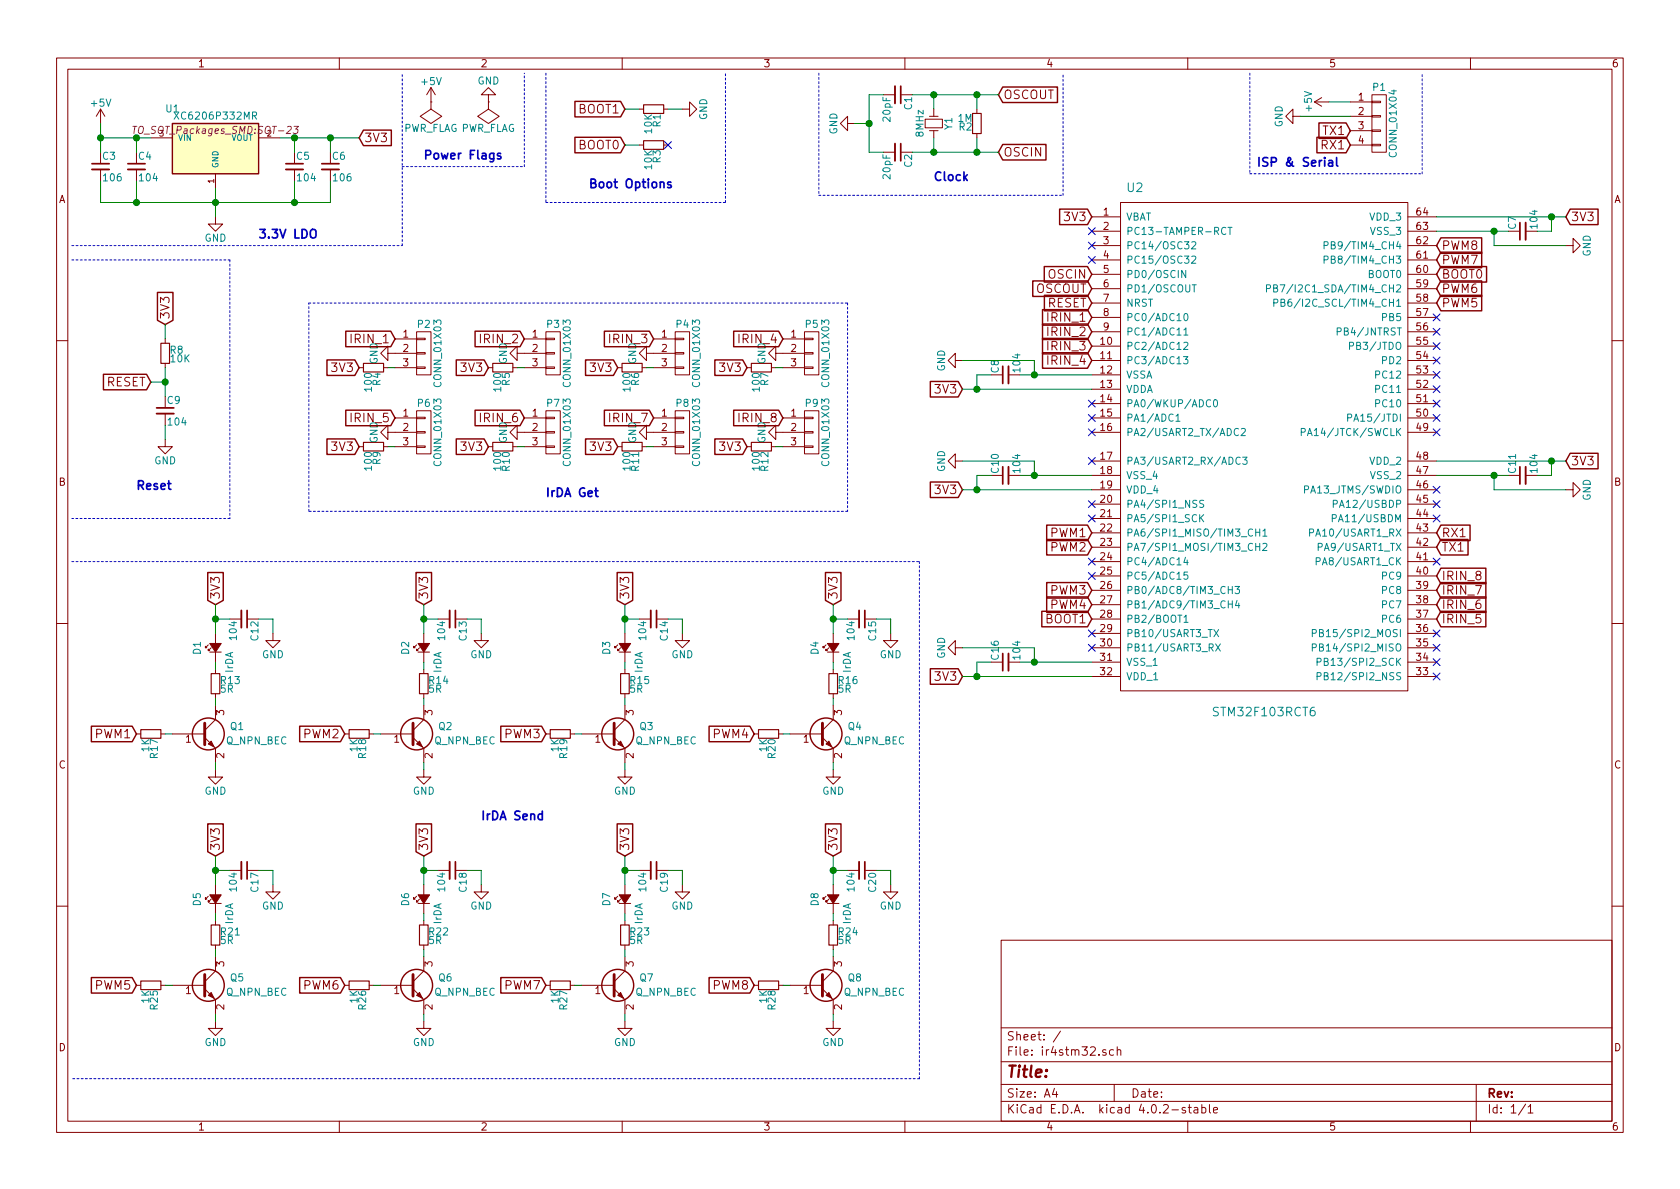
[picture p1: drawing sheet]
<svg xmlns="http://www.w3.org/2000/svg" width="297mm" height="210mm" viewBox="0 0 297 210" stroke-linecap="round" stroke-linejoin="round" font-family="sans-serif">
<g fill="none" stroke="#840000" stroke-width=".18">
<path d="M10 10.3h277v189.9h-277zM12 12.2h273v186.1h-273zM17.8 19.3v2.5M17.8 19.3l-.8 1.3M17.8 19.3l.7 1.3M60 10.3v1.9M76.2 18h.1M76.2 18v1.3l1.9 1.3-1.9 1.2-1.9-1.2 1.9-1.3M76.2 15.5l-.8 1.3M76.2 15.5v2.5M76.2 15.5l.8 1.3M86.4 18h.1"/>
<path d="M86.4 18v1.3l1.9 1.3-1.9 1.2-1.9-1.2 1.9-1.3M86.4 16.8h1.2l-1.2-1.3-1.3 1.3h1.3v1.2M110 10.3v1.9M113 19.3h.8M117.3 19.3h.8M120.6 19.3h1.3v-1.3l1.3 1.3-1.3 1.3v-1.3M156.2 16.8h2M159.4 16.8h1.9M160 10.3v1.9M165.1 19.3v1.3M172.7 19.3v.8M210 10.3v1.9"/>
<path d="M232.4 18h2.5M232.4 18l1.3 .8M233.7 17.3l-1.3 .7M238.8 18h3.8M242.6 17.9h1.5v.3h-1.5zM242.6 16.8h2.5v10.1h-2.5zM260 10.3v1.9M17.8 30v2M24.1 30v2M26.7 24.4h3.8M38.1 38.3v1.3h1.3l-1.3 1.3-1.3-1.3h1.3M38.1 30.7v2.6"/>
<path d="M45.7 24.4h3.8M52.1 30v2M58.4 30v2M113 25.6h.8M117.3 25.6h.8M149.9 21.8v-1.2l-1.3 1.2 1.3 1.3v-1.3h1.2M156.2 26.9h2M163.6 21.1h3v1.5h-3zM164.3 20.6h1.6M164.3 23.1h1.6M165.1 23.1v1.3M172.7 23.6v.8"/>
<path d="M193 38.3h5.1M198.1 35.8h50.8v86.4h-50.8zM228.6 20.6v-1.3l-1.3 1.3 1.3 1.2v-1.2h1.3M238.8 20.6h3.8M238.8 23.1h3.8M238.8 25.6h3.8M242.6 25.5h1.5v.3h-1.5zM242.6 23h1.5v.2h-1.5zM242.6 20.4h1.5v.3h-1.5zM248.9 38.3h5.1M29.2 59.9v.8M69.8 59.9h3.9"/>
<path d="M73.7 59.8h1.5v.3h-1.5zM73.7 58.7h2.5v7.6h-2.5zM92.7 59.9h3.8M96.5 59.8h1.5v.3h-1.5zM96.5 58.7h2.6v7.6h-2.6zM115.6 59.9h3.8M119.4 59.8h1.5v.3h-1.5zM119.4 58.7h2.5v7.6h-2.5zM138.4 59.9h3.8M142.2 59.8h1.6v.3h-1.6zM142.2 58.7h2.6v7.6h-2.6zM193 40.9h5.1"/>
<path d="M193 43.4h5.1M193 46h5.1M193 48.5h5.1M193 51h5.1M193 53.6h5.1M193 56.1h5.1M193 58.7h5.1M248.9 40.9h5.1M248.9 43.4h5.1M248.9 46h5.1M248.9 48.5h5.1M248.9 51h5.1"/>
<path d="M248.9 53.6h5.1M248.9 56.1h5.1M248.9 58.7h5.1M269.7 40.9h2.1M276.9 43.4h1.2v-1.2l1.3 1.2-1.3 1.3v-1.3M10 60.2h2M29.2 77.7v1.3h1.3l-1.3 1.3-1.3-1.3h1.3M29.2 64.3v.7M29.2 73.1v2.1M63.5 65h.8M63.5 79h.8M67.8 65h.8"/>
<path d="M67.8 79h.8M68.6 62.5v-1.3l-1.3 1.3 1.3 1.2v-1.2h5.1M68.6 76.4v-1.2l-1.3 1.2 1.3 1.3v-1.3h5.1M69.8 73.9h3.9M69.8 65h3.9M69.8 79h3.9M73.7 64.9h1.5v.2h-1.5zM73.7 62.4h1.5v.2h-1.5zM73.7 78.9h1.5v.2h-1.5zM73.7 76.3h1.5v.3h-1.5zM73.7 73.8h1.5v.2h-1.5zM73.7 72.6h2.5v7.7h-2.5z"/>
<path d="M86.4 65h.7M86.4 79h.7M90.7 65h.7M90.7 79h.7M91.4 62.5v-1.3l-1.2 1.3 1.2 1.2v-1.2h5.1M91.4 76.4v-1.2l-1.2 1.2 1.2 1.3v-1.3h5.1M92.7 73.9h3.8M92.7 65h3.8M92.7 79h3.8M96.5 64.9h1.5v.2h-1.5zM96.5 62.4h1.5v.2h-1.5zM96.5 78.9h1.5v.2h-1.5z"/>
<path d="M96.5 76.3h1.5v.3h-1.5zM96.5 73.8h1.5v.2h-1.5zM96.5 72.6h2.6v7.7h-2.6zM109.2 65h.8M109.2 79h.8M113.5 65h.8M113.5 79h.8M114.3 62.5v-1.3l-1.3 1.3 1.3 1.2v-1.2h5.1M114.3 76.4v-1.2l-1.3 1.2 1.3 1.3v-1.3h5.1M115.6 73.9h3.8M115.6 65h3.8M115.6 79h3.8"/>
<path d="M119.4 64.9h1.5v.2h-1.5zM119.4 62.4h1.5v.2h-1.5zM119.4 78.9h1.5v.2h-1.5zM119.4 76.3h1.5v.3h-1.5zM119.4 73.8h1.5v.2h-1.5zM119.4 72.6h2.5v7.7h-2.5zM132.1 65h.7M132.1 79h.7M136.4 65h.8M136.4 79h.8M137.2 62.5v-1.3l-1.3 1.3 1.3 1.2v-1.2h5M137.2 76.4v-1.2l-1.3 1.2 1.3 1.3v-1.3h5"/>
<path d="M138.4 73.9h3.8M138.4 65h3.8M138.4 79h3.8M142.2 64.9h1.6v.2h-1.6zM142.2 62.4h1.6v.2h-1.6zM142.2 78.9h1.6v.2h-1.6zM142.2 76.3h1.6v.3h-1.6zM142.2 73.8h1.6v.2h-1.6zM142.2 72.6h2.6v7.7h-2.6zM168.9 63.7v-1.2l-1.3 1.2 1.3 1.3v-1.3h1.3M178.3 66.3h2M193 61.2h5.1"/>
<path d="M193 73.9h5.1M193 63.7h5.1M193 71.4h5.1M193 66.3h5.1M193 68.8h5.1M193 76.4h5.1M248.9 61.2h5.1M248.9 73.9h5.1M248.9 63.7h5.1M248.9 71.4h5.1M248.9 66.3h5.1M248.9 68.8h5.1"/>
<path d="M248.9 76.4h5.1M285 60.2h2M168.9 81.5v-1.2l-1.3 1.2 1.3 1.3v-1.3h1.3M178.3 84.1h2M193 89.1h5.1M193 91.7h5.1M193 99.3h5.1M193 94.2h5.1M193 96.8h5.1M193 86.6h5.1M193 81.5h5.1M193 84.1h5.1"/>
<path d="M248.9 89.1h5.1M248.9 91.7h5.1M248.9 99.3h5.1M248.9 94.2h5.1M248.9 96.8h5.1M248.9 86.6h5.1M248.9 81.5h5.1M248.9 84.1h5.1M269.7 84.1h2.1M276.9 86.6h1.2v-1.3l1.3 1.3-1.3 1.3v-1.3M10 110.3h2M36.8 114l-.5 .5v-.2v.2h.3"/>
<path d="M37.1 115.3h2M37.3 114.5l-.5 .6v-.3v.3h.3M38.1 112v1.8M38.1 115.3v1.8M38.1 118.4v.7M40.6 109.5h2.1M48.3 112v1.3h1.2l-1.2 1.2-1.3-1.2h1.3M73.7 114l-.5 .5v-.2v.2h.2M73.9 115.3h2M74.2 114.5l-.5 .6v-.3v.3h.2M74.9 112v1.8M74.9 115.3v1.8"/>
<path d="M74.9 118.4v.7M77.5 109.5h2M85.1 112v1.3h1.3l-1.3 1.2-1.3-1.2h1.3M109.2 114l-.5 .5v-.2v.2h.3M109.5 115.3h2M109.7 114.5l-.5 .6v-.3v.3h.3M110.5 112v1.8M110.5 115.3v1.8M110.5 118.4v.7M113 109.5h2.1M120.6 112v1.3h1.3l-1.3 1.2-1.2-1.2h1.2M146 114l-.5 .5v-.2v.2h.3"/>
<path d="M146.3 115.3h2M146.6 114.5l-.6 .6v-.3v.3h.3M147.3 112v1.8M147.3 115.3v1.8M147.3 118.4v.7M149.9 109.5h2M157.5 112v1.3h1.2l-1.2 1.2-1.3-1.2h1.3M168.9 114.5v-1.2l-1.3 1.2 1.3 1.3v-1.3h1.3M178.3 117.1h2M193 114.5h5.1M193 101.8h5.1M193 117.1h5.1"/>
<path d="M193 119.6h5.1M193 104.4h5.1M193 112h5.1M193 106.9h5.1M193 109.5h5.1M248.9 114.5h5.1M248.9 101.8h5.1M248.9 117.1h5.1M248.9 119.6h5.1M248.9 104.4h5.1M248.9 112h5.1M248.9 106.9h5.1"/>
<path d="M248.9 109.5h5.1M285 110.3h2M24.1 129.8h.8M28.4 129.8h.8M30.5 129.8h5.7M36.2 130.4l1.9 1.9v2.6M38.1 136.1v1.3h1.3l-1.3 1.3-1.3-1.3h1.3M38.1 122.7v.7M38.1 124.7v2.5l-1.9 2M61 129.8h.7M65.3 129.8h.7M67.3 129.8h5.7"/>
<path d="M73 130.4l1.9 1.9v2.6M74.9 136.1v1.3h1.3l-1.3 1.3-1.2-1.3h1.2M74.9 122.7v.7M74.9 124.7v2.5l-1.9 2M96.5 129.8h.8M100.8 129.8h.8M102.9 129.8h5.7M108.6 130.4l1.9 1.9v2.6M110.5 136.1v1.3h1.3l-1.3 1.3-1.3-1.3h1.3M110.5 122.7v.7M110.5 124.7v2.5l-1.9 2M133.3 129.8h.8"/>
<path d="M137.7 129.8h.7M139.7 129.8h5.7M145.4 130.4l1.9 1.9v2.6M147.3 136.1v1.3h1.3l-1.3 1.3-1.3-1.3h1.3M147.3 122.7v.7M147.3 124.7v2.5l-1.9 2M36.8 158.5l-.5 .5v-.3v.3h.3M37.1 159.8h2M37.3 159l-.5 .5v-.2v.2h.3M38.1 156.5v1.7M38.1 159.8v1.7M40.6 153.9h2.1"/>
<path d="M48.3 156.5v1.2h1.2l-1.2 1.3-1.3-1.3h1.3M73.7 158.5l-.5 .5v-.3v.3h.2M73.9 159.8h2M74.2 159l-.5 .5v-.2v.2h.2M74.9 156.5v1.7M74.9 159.8v1.7M77.5 153.9h2M85.1 156.5v1.2h1.3l-1.3 1.3-1.3-1.3h1.3M109.2 158.5l-.5 .5v-.3v.3h.3M109.5 159.8h2M109.7 159l-.5 .5v-.2v.2h.3M110.5 156.5v1.7"/>
<path d="M110.5 159.8v1.7M113 153.9h2.1M120.6 156.5v1.2h1.3l-1.3 1.3-1.2-1.3h1.2M146 158.5l-.5 .5v-.3v.3h.3M146.3 159.8h2M146.6 159l-.6 .5v-.2v.2h.3M147.3 156.5v1.7M147.3 159.8v1.7M149.9 153.9h2M157.5 156.5v1.2h1.2l-1.2 1.3-1.3-1.3h1.3M10 160.2h2M24.1 174.2h.8"/>
<path d="M28.4 174.2h.8M30.5 174.2h5.7M36.2 174.9l1.9 1.9v2.5M38.1 162.8v.8M38.1 167.1v.8M38.1 169.2v2.5l-1.9 1.9M61 174.2h.7M65.3 174.2h.7M67.3 174.2h5.7M73 174.9l1.9 1.9v2.5M74.9 169.2v2.5l-1.9 1.9M74.9 162.8v.8"/>
<path d="M74.9 167.1v.8M96.5 174.2h.8M100.8 174.2h.8M102.9 174.2h5.7M108.6 174.9l1.9 1.9v2.5M110.5 169.2v2.5l-1.9 1.9M110.5 162.8v.8M110.5 167.1v.8M133.3 174.2h.8M137.7 174.2h.7M139.7 174.2h5.7M145.4 174.9l1.9 1.9v2.5"/>
<path d="M147.3 169.2v2.5l-1.9 1.9M147.3 162.8v.8M147.3 167.1v.8M177 166.3h108v32h-108zM285 160.2h2M38.1 180.6v1.3h1.3l-1.3 1.2-1.3-1.2h1.3M60 198.3v1.9M74.9 180.6v1.3h1.3l-1.3 1.2-1.2-1.2h1.2M110 198.3v1.9M110.5 180.6v1.3h1.3l-1.3 1.2-1.3-1.2h1.3M147.3 180.6v1.3h1.3l-1.3 1.2-1.3-1.2h1.3M160 198.3v1.9"/>
<path d="M177 194.8h108M177 191.8h108M177 187.8h108M177 181.8h108M186.4 192.5l-.3 1h.9M186.8 193v1M187.5 182.3l-1.3 2M195.5 185.7a.37 .37 0 0 0-.6 .1l.1 .2 .5 .2 .1 .1-.2 .3-.5-.1M196.9 185.7l-.5-.1-.2 .3v.6l.2 .1 .5-.1M197 191.8v3M197.5 185.7l.2-.1 .4 .1 .1 .9M197.5 185.1v1.5"/>
<path d="M209.6 195.9a.37 .37 0 0 0-.6 .1l.1 .3 .5 .1 .1 .1-.3 .3-.4-.1M210 198.3v1.9M210.1 195.8h.5M210.3 195.3v1.3l.3 .2M211.2 195.9h.5l.1 .9M211.8 196.2l-.5 .1-.2 .2 .2 .3 .5-.1M212.5 195.9l.4-.1 .3 .3-.1 .6h-.6M212.5 195.3v1.5M213.8 195.3v1.3l.2 .2M214.6 196.3l.7-.1-.1-.3-.4-.1-.2 .2v.7h.6M260 198.3v1.9M261 191.8v6.5"/>
<path d="M269.7 195.2l-1.2 2M270.2 195.8l.4-.5v1.5M270.2 196.8h.8"/>
</g>
<g fill="none" stroke="#008484" stroke-width=".18">
<path d="M30.8 19.8l.8 1.3M31.6 19.8l-.8 1.3M44.7 20.5l.6-.1v-.5l-.6-.1v1.3M45 20.5l.4 .6M209.3 58.3l.4-.3v1.3M209.3 59.3h.7M209.4 55.5l.2-.1a.67 .67 0 0 1 .5 .7 .67 .67 0 0 1-.5 .6l-.2-.1-.1-.4zM209.7 47.8v1.3l-.8-1.3v1.3M210.7 42.8l.5-.1 .2 .1v.3l-.8 .9h.8M210.7 45.4l.5-.1 .2 .1v.2l-.8 1h.8M210.8 50.4h.7M216.7 40.3a.5 .5 0 0 0-.6 0 .5 .5 0 0 0-.1 .6l.1 .4a.41 .41 0 0 0 .6 0"/>
<path d="M217.1 40.2h.7M217.5 40.2v1.3M223.9 51l.6-.1 .1-.4-.7-.1v1.2M225.2 50.9l.6-.1v-.3l-.6-.1v1.2h.5l.2-.1v-.3l-.3-.3M225.2 53.6l.6-.1 .1-.5-.7-.1v1.3M226.5 53.5l.6-.1v-.4l-.6-.1v1.3h.5l.2-.2v-.3l-.3-.2M234.1 45.9h.6l.1-.5-.7-.1v1.3M234.1 43.4l.6-.1 .1-.5-.7-.1v1.3M236.4 58.6h.6l.1-.5-.7-.1v1.3M207.9 73.6l.4-.4v1.3M207.9 74.5h.7M209.2 63.1h.8l-.4 .4 .4 .1v.6l-.2 .1-.6-.1"/>
<path d="M209.3 60.6l.5-.1 .2 .1v.3l-.8 .9h.8M214 70.8a.5 .5 0 0 0-.6 0 .5 .5 0 0 0-.1 .6l.1 .3a.41 .41 0 0 0 .6 .1M214.7 70.8l.1-.1a.67 .67 0 0 1 .5 .6 .67 .67 0 0 1-.5 .7l-.1-.2-.1-.3zM219 75.9a.5 .5 0 0 0-.6 0 .5 .5 0 0 0-.2 .6l.1 .3a.41 .41 0 0 0 .7 .1M219.5 75.9l.5-.1 .1 .1 .1 .2-.8 .9h.8M230.1 76.4l.6-.1v-.4l-.6-.1v1.2M238.3 73.9l.6-.1v-.5l-.6-.1v1.3M238.6 61.2l.6-.1 .1-.5-.7-.1v1.3M209.6 98.5l-.3 1h.8M209.9 99v.9M212.1 91v1.3M212.3 91.5l.5 .8"/>
<path d="M212.8 88.5h-.5l-.2 .2 .1 .3 .6 .2v.4l-.2 .1h-.5M212.8 91l-.7 .7M219.3 80.9a.5 .5 0 0 0-.6 0 .5 .5 0 0 0-.2 .7l.1 .3a.41 .41 0 0 0 .7 .1M219.7 80.8h.8l-.4 .5 .3 .1v.6l-.1 .1-.6-.1M222 93.5v1.3M222 96.1v1.3M222 94.1h.7M222 96.7h.7M222.7 93.5v1.3M222.7 96.1v1.3M223.3 93.9l.3-.4v1.3M223.3 96.2l.5-.1 .2 .1v.2l-.8 1h.8"/>
<path d="M223.3 94.8h.7M230.7 86.6l.6-.1v-.5l-.6-.1v1.3M231.5 94.2l.7-.1v-.5l-.7-.1v1.3M232.7 99.3l.6-.1 .1-.5-.7-.1v1.3M233.1 96.7h.6v-.5l-.6-.1v1.3M235.6 91.7l.6-.1v-.5l-.6-.1v1.3M235.7 89.1l.6-.1 .1-.4-.7-.1v1.2M209.3 109.1l.4-.3v1.3M209.3 110.1h.8M210 101.2h-.6l-.1 .5 .2-.1 .5 .1v.6l-.2 .1-.5-.1M214.6 111.3l.9 1.3M214.9 113.9l.9 1.2"/>
<path d="M215.5 111.3l-.9 1.3M215.8 113.9l-.9 1.2M217.2 104.3h.7M217.2 106.8h.7M217.9 103.7v1.3M217.9 106.2v1.3M218.4 103.7h.8l-.5 .5 .4 .1v.5l-.2 .2-.5-.2M218.7 106.2l-.3 .9h.8M219 106.6v.9M232 114.5l.6-.1 .1-.4-.7-.1v1.2M232 112l.6-.1 .1-.5-.7-.1v1.3M232.9 119.6l.6-.1v-.5l-.6-.1v1.3"/>
<path d="M232.9 117.1l.6-.1v-.5l-.6-.1v1.3"/>
</g>
<path d="M30.5 21.8h15.2v8.9h-15.2z" fill="#ffffc2" stroke="#ffffc2" stroke-width=".18"/>
<g fill="none" stroke="#840000" stroke-width=".25">
<path d="M101.7 17.9h8l.8 1.4-.8 1.4h-8zM177.3 15.4h9.7v2.7h-9.7l-.8-1.3zM30.5 21.8h15.2v8.9h-15.2zM64.3 23h4.9v2.7h-4.9l-.8-1.3zM101.7 24.3h8l.8 1.3-.8 1.4h-8zM177.3 25.5h7.6v2.8h-7.6l-.8-1.4zM187.4 37h4.9l.7 1.3-.7 1.4h-4.9zM232.8 24.3h5.2l.8 1.3-.8 1.4h-5.2zM233.2 21.7h4.8l.8 1.4-.8 1.4h-4.8zM277.6 37h4.9v2.7h-4.9l-.7-1.4zM27.8 51.7h2.8v4.9l-1.4 .8-1.4-.8zM61.1 58.6h8l.7 1.3-.7 1.4h-8z"/>
<path d="M84 58.6h7.9l.8 1.3-.8 1.4h-7.9zM106.9 58.6h7.9l.8 1.3-.8 1.4h-7.9zM129.7 58.6h8l.7 1.3-.7 1.4h-8zM182.6 49.7h9.7l.7 1.3-.7 1.4h-9.7zM184.3 54.8h8l.7 1.3-.7 1.4h-8zM184.3 57.3h8l.7 1.4-.7 1.3h-8zM184.3 59.8h8l.7 1.4-.7 1.4h-8zM184.6 47.1h7.7l.7 1.4-.7 1.4h-7.7zM184.7 52.2h7.6l.7 1.4-.7 1.4h-7.6zM254.8 47.1h8v2.8h-8l-.8-1.4zM254.8 52.2h7.2v2.8h-7.2l-.8-1.4zM254.8 49.7h7.2v2.7h-7.2l-.8-1.4z"/>
<path d="M254.8 44.6h7.2v2.7h-7.2l-.8-1.3zM254.8 42.1h7.2v2.7h-7.2l-.8-1.4zM18.3 66.2h7.6l.8 1.4-.8 1.3h-7.6zM57.8 63.6h4.9l.8 1.4-.8 1.4h-4.9zM57.8 77.6h4.9l.8 1.4-.8 1.4h-4.9zM61.1 72.5h8l.7 1.4-.7 1.4h-8zM80.7 63.6h4.9l.8 1.4-.8 1.4h-4.9zM80.7 77.6h4.9l.8 1.4-.8 1.4h-4.9zM84 72.5h7.9l.8 1.4-.8 1.4h-7.9zM103.5 63.6h5l.7 1.4-.7 1.4h-5zM103.5 77.6h5l.7 1.4-.7 1.4h-5zM106.9 72.5h7.9l.8 1.4-.8 1.4h-7.9z"/>
<path d="M126.4 63.6h4.9l.8 1.4-.8 1.4h-4.9zM126.4 77.6h4.9l.8 1.4-.8 1.4h-4.9zM129.7 72.5h8l.7 1.4-.7 1.4h-8zM164.5 67.5h4.9l.8 1.3-.8 1.4h-4.9zM184.3 62.4h8l.7 1.3-.7 1.4h-8zM164.5 85.2h4.9l.8 1.4-.8 1.4h-4.9zM185.1 92.9h7.2l.7 1.3-.7 1.4h-7.2zM185.1 95.4h7.2l.7 1.4-.7 1.3h-7.2zM254.8 92.9h5.1v2.7h-5.1l-.8-1.4zM254.8 95.4h4.8v2.7h-4.8l-.8-1.3zM277.6 80.2h4.9v2.7h-4.9l-.7-1.4zM36.7 101.2h2.8v5l-1.4 .7-1.4-.7z"/>
<path d="M73.6 101.2h2.7v5l-1.4 .7-1.3-.7zM109.1 101.2h2.8v5l-1.4 .7-1.4-.7zM145.9 101.2h2.8v5l-1.4 .7-1.4-.7zM164.5 118.3h4.9l.8 1.3-.8 1.4h-4.9zM184.2 108.1h8.1l.7 1.4-.7 1.3h-8.1zM185.1 103h7.2l.7 1.4-.7 1.4h-7.2zM185.1 105.6h7.2l.7 1.3-.7 1.4h-7.2zM254.8 108.1h7.9v2.7h-7.9l-.8-1.3zM254.8 105.6h7.9v2.7h-7.9l-.8-1.4zM254.8 103h7.9v2.8h-7.9l-.8-1.4zM254.8 100.5h7.9v2.7h-7.9l-.8-1.4zM16.2 128.4h7.2l.7 1.4-.7 1.4h-7.2z"/>
<path d="M53 128.4h7.2l.8 1.4-.8 1.4h-7.2zM88.5 128.4h7.3l.7 1.4-.7 1.4h-7.3zM125.4 128.4h7.2l.7 1.4-.7 1.4h-7.2zM36.7 145.7h2.8v4.9l-1.4 .8-1.4-.8zM73.6 145.7h2.7v4.9l-1.4 .8-1.3-.8zM109.1 145.7h2.8v4.9l-1.4 .8-1.4-.8zM145.9 145.7h2.8v4.9l-1.4 .8-1.4-.8zM16.2 172.9h7.2l.7 1.3-.7 1.4h-7.2zM53 172.9h7.2l.8 1.3-.8 1.4h-7.2zM88.5 172.9h7.3l.7 1.3-.7 1.4h-7.3zM125.4 172.9h7.2l.7 1.3-.7 1.4h-7.2z"/>
<circle cx="36.8" cy="129.8" r="2.82"/>
<circle cx="73.7" cy="129.8" r="2.82"/>
<circle cx="109.2" cy="129.8" r="2.82"/>
<circle cx="146" cy="129.8" r="2.82"/>
<circle cx="36.8" cy="174.2" r="2.82"/>
<circle cx="73.7" cy="174.2" r="2.82"/>
<circle cx="109.2" cy="174.2" r="2.82"/>
<circle cx="146" cy="174.2" r="2.82"/>
</g>
<path d="M23.5 22.3h.7M23.9 22.3l-.2 1.3M52 22.3h.8l-.5 .5 .4 .1v.5l-.3 .2-.6-.1" fill="none" stroke="#840084" stroke-width=".18"/>
<g fill="none" stroke="#840000" stroke-width=".33">
<path d="M158.2 15.2v3.1M16.3 30h3M22.6 30h3.1M50.5 30h3.1M56.9 30h3M158.2 25.4v3M269.7 39.4v3M27.7 73.1h3M178.3 64.8v3M178.3 82.5v3.1M269.7 82.5v3.1M42.7 107.9v3.1"/>
<path d="M79.5 107.9v3.1M115.1 107.9v3.1M151.9 107.9v3.1M178.3 115.6v3M42.7 152.4v3M79.5 152.4v3M115.1 152.4v3M151.9 152.4v3"/>
</g>
<g fill="none" stroke="#840000" stroke-width=".3">
<path d="M159.3 15.2v3.1M16.3 29h3M22.6 29h3.1M50.5 29h3.1M56.9 29h3M159.3 25.4v3M268.7 39.4v3M27.7 72.1h3M177.3 64.8v3M177.3 82.5v3.1M268.7 82.5v3.1M43.7 107.9v3.1"/>
<path d="M80.5 107.9v3.1M116.1 107.9v3.1M152.9 107.9v3.1M177.3 115.6v3M43.7 152.4v3M80.5 152.4v3M116.1 152.4v3M152.9 152.4v3"/>
</g>
<path d="M88.5 27.2l-.3-.1-.3 .2 .1 .2 .5 .2v.3h-.6M118.6 32.3l-.3-.1-.3 .2 .1 .2 .5 .2v.3h-.6M234.9 28.4h.6l.1 1M235.6 28.7l-.5 .1a.3 .3 0 0 0-.2 .3 .3 .3 0 0 0 .2 .3l.5-.1M236.3 27.9v1.3l.3 .2M54.9 40.8a.5 .5 0 0 1 .6-.2 .5 .5 0 0 1 .4 .5l-.1 .8a.53 .53 0 0 1-.6 .2 .53 .53 0 0 1-.3-.5z" fill="none" stroke="#0000c2" stroke-width=".3"/>
<g fill="none" stroke="#000084" stroke-width=".18">
<path d="M117.5 25l1.2 1.3M118.7 25l-1.2 1.3M192.4 40.3l1.2 1.2M192.4 42.8l1.2 1.2M192.4 45.4l1.2 1.2M193.6 40.3l-1.2 1.2M193.6 42.8l-1.2 1.2M193.6 45.4l-1.2 1.2M253.4 55.5l1.2 1.2M253.4 58.1l1.2 1.2M254.6 55.5l-1.2 1.2M254.6 58.1l-1.2 1.2"/>
<path d="M192.4 70.8l1.2 1.2M192.4 73.3l1.2 1.2M192.4 75.8l1.2 1.3M193.6 70.8l-1.2 1.2M193.6 73.3l-1.2 1.2M193.6 75.8l-1.2 1.3M253.4 75.8l1.2 1.3M253.4 73.3l1.2 1.2M253.4 70.8l1.2 1.2M253.4 68.2l1.2 1.2M253.4 60.6l1.2 1.2M253.4 63.1l1.2 1.3"/>
<path d="M253.4 65.7l1.2 1.2M254.6 75.8l-1.2 1.3M254.6 73.3l-1.2 1.2M254.6 70.8l-1.2 1.2M254.6 68.2l-1.2 1.2M254.6 60.6l-1.2 1.2M254.6 63.1l-1.2 1.3M254.6 65.7l-1.2 1.2M192.4 80.9l1.2 1.2M192.4 88.5l1.2 1.3M192.4 91.1l1.2 1.2M192.4 98.7l1.2 1.2"/>
<path d="M193.6 80.9l-1.2 1.2M193.6 88.5l-1.2 1.3M193.6 91.1l-1.2 1.2M193.6 98.7l-1.2 1.2M253.4 91.1l1.2 1.2M253.4 88.5l1.2 1.3M253.4 86l1.2 1.2M253.4 98.7l1.2 1.2M254.6 91.1l-1.2 1.2M254.6 88.5l-1.2 1.3M254.6 86l-1.2 1.2M254.6 98.7l-1.2 1.2"/>
<path d="M192.4 101.2l1.2 1.3M192.4 111.4l1.2 1.2M192.4 113.9l1.2 1.3M193.6 101.2l-1.2 1.3M193.6 111.4l-1.2 1.2M193.6 113.9l-1.2 1.3M253.4 111.4l1.2 1.2M253.4 113.9l1.2 1.3M253.4 116.5l1.2 1.2M253.4 119l1.2 1.2M254.6 111.4l-1.2 1.2M254.6 113.9l-1.2 1.3"/>
<path d="M254.6 116.5l-1.2 1.2M254.6 119l-1.2 1.2"/>
</g>
<g fill="none" stroke="#840000" stroke-width=".2">
<path d="M113.8 18.5h3.5v1.6h-3.5zM113.8 24.9h3.5v1.5h-3.5zM172 20.1h1.5v3.5h-1.5zM28.4 60.7h1.6v3.6h-1.6zM64.3 64.3h3.5v1.5h-3.5zM64.3 78.2h3.5v1.6h-3.5zM87.1 64.3h3.6v1.5h-3.6zM87.1 78.2h3.6v1.6h-3.6zM110 64.3h3.5v1.5h-3.5zM110 78.2h3.5v1.6h-3.5zM132.8 64.3h3.6v1.5h-3.6zM132.8 78.2h3.6v1.6h-3.6z"/>
<path d="M37.3 119.1h1.6v3.6h-1.6zM74.2 119.1h1.5v3.6h-1.5zM109.7 119.1h1.6v3.6h-1.6zM146.6 119.1h1.5v3.6h-1.5zM24.9 129h3.5v1.6h-3.5zM61.7 129h3.6v1.6h-3.6zM97.3 129h3.5v1.6h-3.5zM134.1 129h3.6v1.6h-3.6zM24.9 173.5h3.5v1.5h-3.5zM37.3 163.6h1.6v3.5h-1.6zM61.7 173.5h3.6v1.5h-3.6zM74.2 163.6h1.5v3.5h-1.5z"/>
<path d="M97.3 173.5h3.5v1.5h-3.5zM109.7 163.6h1.6v3.5h-1.6zM134.1 173.5h3.6v1.5h-3.6zM146.6 163.6h1.5v3.5h-1.5z"/>
</g>
<path d="M36.2 127.9v3.8M73 127.9v3.8M108.6 127.9v3.8M145.4 127.9v3.8M36.2 172.3v3.8M73 172.3v3.8M108.6 172.3v3.8M145.4 172.3v3.8" fill="none" stroke="#840000" stroke-width=".51"/>
<g fill="#840000" stroke="#840000" stroke-width=".18">
<path d="M37.3 175.5l.5 1-1-.5z"/>
<path d="M37.1 158.2h2l-1 1.6z"/>
<path d="M74.2 175.5l.5 1-1-.5z"/>
<path d="M73.9 158.2h2l-1 1.6z"/>
<path d="M36.8 131.6l.5-.5 .5 1z"/>
<path d="M37.1 113.8h2l-1 1.5z"/>
<path d="M73.7 131.6l.5-.5 .5 1z"/>
<path d="M73.9 113.8h2l-1 1.5z"/>
<path d="M109.2 176l.5-.5 .5 1z"/>
<path d="M109.5 158.2h2l-1 1.6z"/>
<path d="M146 176l.6-.5 .5 1z"/>
<path d="M146.3 158.2h2l-1 1.6z"/>
<path d="M109.2 131.6l.5-.5 .5 1z"/>
<path d="M109.5 113.8h2l-1 1.5z"/>
<path d="M146 131.6l.6-.5 .5 1z"/>
<path d="M146.3 113.8h2l-1 1.5z"/>
</g>
<g fill="none" stroke="#008400" stroke-width=".18">
<path d="M110.5 19.3h2.5M118.1 19.3h2.5M156.2 16.8h-2.5v10.1h2.5M161.3 16.8h15.2M165.1 16.8v2.5M172.7 16.8v2.5M234.9 18h3.9M17.8 21.8v5.1M17.8 32v3.8h40.6v-3.8M17.8 24.4h8.9M24.1 24.4v2.5M24.1 32v3.8"/>
<path d="M38.1 33.3v5M49.5 24.4h14M52.1 24.4v2.5M52.1 32v3.8M58.4 24.4v2.5M110.5 25.6h2.5M151.1 21.8h2.6M161.3 26.9h15.2M165.1 24.4v2.5M172.7 24.4v2.5M229.9 20.6h8.9M254 38.3h22.9"/>
<path d="M274.3 38.3v2.6h-2.5M29.2 57.4v2.5M254 40.9h12.7M264.2 40.9v2.5h12.7M26.7 67.6h2.5M29.2 65v5.1M29.2 75.2v2.5M68.6 65h1.2M68.6 79h1.2M91.4 65h1.3M91.4 79h1.3M114.3 65h1.3"/>
<path d="M114.3 79h1.3M137.2 65h1.2M137.2 79h1.2M170.2 68.8h22.8M170.2 63.7h12.7v2.6M175.3 66.3h-2.6v2.5M180.3 66.3h12.7M170.2 81.5h12.7v2.6M170.2 86.6h22.8M175.3 84.1h-2.6v2.5M180.3 84.1h12.7M254 84.1h12.7"/>
<path d="M254 81.5h22.9M264.2 84.1v2.5h12.7M274.3 81.5v2.6h-2.5M38.1 106.9v5.1M38.1 117.1v1.3M38.1 109.5h2.5M45.7 109.5h2.6v2.5M74.9 109.5h2.6M74.9 106.9v5.1M74.9 117.1v1.3M82.5 109.5h2.6v2.5M110.5 109.5h2.5"/>
<path d="M110.5 106.9v5.1M110.5 117.1v1.3M118.1 109.5h2.5v2.5M147.3 109.5h2.6M147.3 106.9v5.1M147.3 117.1v1.3M154.9 109.5h2.6v2.5M170.2 114.5h12.7v2.6M170.2 119.6h22.8M175.3 117.1h-2.6v2.5M180.3 117.1h12.7M29.2 129.8h1.3"/>
<path d="M38.1 123.4v1.3M38.1 134.9v1.2M66 129.8h1.3M74.9 123.4v1.3M74.9 134.9v1.2M101.6 129.8h1.3M110.5 123.4v1.3M110.5 134.9v1.2M138.4 129.8h1.3M147.3 123.4v1.3M147.3 134.9v1.2M38.1 151.4v5.1"/>
<path d="M38.1 153.9h2.5M45.7 153.9h2.6v2.6M74.9 151.4v5.1M74.9 153.9h2.6M82.5 153.9h2.6v2.6M110.5 151.4v5.1M110.5 153.9h2.5M118.1 153.9h2.5v2.6M147.3 151.4v5.1M147.3 153.9h2.6M154.9 153.9h2.6v2.6M29.2 174.2h1.3"/>
<path d="M38.1 161.5v1.3M38.1 167.9v1.3M38.1 179.3v1.3M66 174.2h1.3M74.9 161.5v1.3M74.9 167.9v1.3M74.9 179.3v1.3M101.6 174.2h1.3M110.5 161.5v1.3M110.5 167.9v1.3M110.5 179.3v1.3M138.4 174.2h1.3"/>
<path d="M147.3 161.5v1.3M147.3 167.9v1.3M147.3 179.3v1.3"/>
</g>
<g fill="#008400" stroke="#008400" stroke-width=".25">
<circle cx="17.8" cy="24.4" r=".51"/>
<circle cx="24.1" cy="24.4" r=".51"/>
<circle cx="38.1" cy="35.8" r=".51"/>
<circle cx="24.1" cy="35.8" r=".51"/>
<circle cx="52.1" cy="24.4" r=".51"/>
<circle cx="58.4" cy="24.4" r=".51"/>
<circle cx="52.1" cy="35.8" r=".51"/>
<circle cx="182.9" cy="66.3" r=".51"/>
<circle cx="172.7" cy="68.8" r=".51"/>
<circle cx="182.9" cy="84.1" r=".51"/>
<circle cx="172.7" cy="86.6" r=".51"/>
<circle cx="182.9" cy="117.1" r=".51"/>
<circle cx="172.7" cy="119.6" r=".51"/>
<circle cx="274.3" cy="38.3" r=".51"/>
<circle cx="264.2" cy="40.9" r=".51"/>
<circle cx="274.3" cy="81.5" r=".51"/>
<circle cx="264.2" cy="84.1" r=".51"/>
<circle cx="153.7" cy="21.8" r=".51"/>
<circle cx="165.1" cy="26.9" r=".51"/>
<circle cx="165.1" cy="16.8" r=".51"/>
<circle cx="172.7" cy="16.8" r=".51"/>
<circle cx="172.7" cy="26.9" r=".51"/>
<circle cx="29.2" cy="67.6" r=".51"/>
<circle cx="38.1" cy="109.5" r=".51"/>
<circle cx="74.9" cy="109.5" r=".51"/>
<circle cx="110.5" cy="109.5" r=".51"/>
<circle cx="147.3" cy="109.5" r=".51"/>
<circle cx="110.5" cy="153.9" r=".51"/>
<circle cx="74.9" cy="153.9" r=".51"/>
<circle cx="38.1" cy="153.9" r=".51"/>
<circle cx="147.3" cy="153.9" r=".51"/>
</g>
<g fill="none" stroke="#0000c2" stroke-width=".18" stroke-dasharray=".3 .4">
<path d="M96.5 12.9v22.9M144.8 12.9v21.6M221 12.9v17.8M71.1 29.5h21.6M92.7 29.5v-16.6M96.5 35.8h31.8M128.3 35.8v-22.9M144.8 34.5h43.2M188 34.5v-21.6M221 30.7h30.5M251.5 30.7v-17.8M12.7 43.4h58.4"/>
<path d="M12.7 46h27.9M40.6 46v45.7M54.6 53.6h95.3M71.1 43.4v-30.5M149.9 53.6v36.8M12.7 99.3h149.9M40.6 91.7h-27.9M54.6 90.4v-36.8M149.9 90.4h-95.3M162.6 99.3v91.4M162.6 190.7h-149.9"/>
</g>
<text font-size="2.8" fill="#840000" x="178" y="190.5">Title:</text>
<g font-size="2.1" fill="#840000">
<text x="177.4" y="17.5">OSCOUT</text>
<text x="102.3" y="20.1">BOOT1</text>
<text x="234" y="23.9">TX1</text>
<text x="64.4" y="25.1">3V3</text>
<text x="102.3" y="26.4">BOOT0</text>
<text x="177.4" y="27.7">OSCIN</text>
<text x="233.7" y="26.4">RX1</text>
<text x="188.3" y="39.1">3V3</text>
<text x="277.8" y="39.1">3V3</text>
<text x="254.9" y="46.7">PWM7</text>
<text x="254.9" y="44.2">PWM8</text>
<text x="183.1" y="51.8">OSCOUT</text>
<text x="185.4" y="49.3">OSCIN</text>
<text x="254.9" y="49.3">BOOT0</text>
<text x="254.9" y="51.8">PWM6</text>
<text x="30" y="56.5" transform="rotate(-90 30 56.5)">3V3</text>
<text x="185" y="54.4">RESET</text>
<text x="185.5" y="56.9">IRIN_1</text>
<text x="185.5" y="59.4">IRIN_2</text>
<text x="254.9" y="54.4">PWM5</text>
<text x="58.8" y="65.8">3V3</text>
<text x="62.3" y="60.7">IRIN_1</text>
<text x="81.7" y="65.8">3V3</text>
<text x="85.2" y="60.7">IRIN_2</text>
<text x="104.5" y="65.8">3V3</text>
<text x="108.1" y="60.7">IRIN_3</text>
<text x="127.4" y="65.8">3V3</text>
<text x="130.9" y="60.7">IRIN_4</text>
<text x="185.5" y="62">IRIN_3</text>
<text x="185.5" y="64.5">IRIN_4</text>
<text x="18.7" y="68.3">RESET</text>
<text x="165.5" y="69.6">3V3</text>
<text x="62.3" y="74.7">IRIN_5</text>
<text x="85.2" y="74.7">IRIN_6</text>
<text x="108.1" y="74.7">IRIN_7</text>
<text x="130.9" y="74.7">IRIN_8</text>
<text x="58.8" y="79.8">3V3</text>
<text x="81.7" y="79.8">3V3</text>
<text x="104.5" y="79.8">3V3</text>
<text x="127.4" y="79.8">3V3</text>
<text x="277.8" y="82.3">3V3</text>
<text x="165.5" y="87.4">3V3</text>
<text x="185.8" y="95">PWM1</text>
<text x="254.9" y="95">RX1</text>
<text x="185.8" y="97.5">PWM2</text>
<text x="254.9" y="97.5">TX1</text>
<text x="38.9" y="106" transform="rotate(-90 38.9 106)">3V3</text>
<text x="75.7" y="106" transform="rotate(-90 75.7 106)">3V3</text>
<text x="111.3" y="106" transform="rotate(-90 111.3 106)">3V3</text>
<text x="148.1" y="106" transform="rotate(-90 148.1 106)">3V3</text>
<text x="185.8" y="105.2">PWM3</text>
<text x="185.8" y="107.7">PWM4</text>
<text x="254.9" y="107.7">IRIN_6</text>
<text x="254.9" y="105.2">IRIN_7</text>
<text x="254.9" y="102.6">IRIN_8</text>
<text x="184.8" y="110.2">BOOT1</text>
<text x="254.9" y="110.2">IRIN_5</text>
<text x="165.5" y="120.4">3V3</text>
<text x="16.8" y="130.6">PWM1</text>
<text x="53.7" y="130.6">PWM2</text>
<text x="89.2" y="130.6">PWM3</text>
<text x="126.1" y="130.6">PWM4</text>
<text x="38.9" y="150.5" transform="rotate(-90 38.9 150.5)">3V3</text>
<text x="75.7" y="150.5" transform="rotate(-90 75.7 150.5)">3V3</text>
<text x="111.3" y="150.5" transform="rotate(-90 111.3 150.5)">3V3</text>
<text x="148.1" y="150.5" transform="rotate(-90 148.1 150.5)">3V3</text>
<text x="16.8" y="175">PWM5</text>
<text x="53.7" y="175">PWM6</text>
<text x="89.2" y="175">PWM7</text>
<text x="126.1" y="175">PWM8</text>
<text x="178" y="184">Sheet: /</text>
<text x="178" y="186.7">File: ir4stm32.sch</text>
<text x="178" y="196.9">KiCad E.D.A. kicad 4.0.2-stable</text>
<text x="178" y="194.1">Size: A4</text>
<text x="200" y="194.1">Date:</text>
<text x="263" y="194.1">Rev:</text>
<text x="263" y="196.9">Id: 1/1</text>
</g>
<g font-size="2.1" fill="#0000c2">
<text x="74.9" y="28.2">Power Flags</text>
<text x="222.2" y="29.5">ISP &amp; Serial</text>
<text x="104.1" y="33.3">Boot Options</text>
<text x="165.1" y="32">Clock</text>
<text x="45.7" y="42.2">3.3V LDO</text>
<text x="24.1" y="86.6">Reset</text>
<text x="96.5" y="87.9">IrDA Get</text>
<text x="85.1" y="145">IrDA Send</text>
</g>
<g font-size="2.1" fill="#008484">
<text x="199.3" y="34">U2</text>
<text x="214.9" y="126.7">STM32F103RCT6</text>
</g>
<g font-size="1.8" fill="#840000">
<text x="35" y="11.9">1</text>
<text x="85" y="11.9">2</text>
<text x="135" y="11.9">3</text>
<text x="185" y="11.9">4</text>
<text x="235" y="11.9">5</text>
<text x="285" y="11.9">6</text>
<text x="240.2" y="17.8">1</text>
<text x="240.2" y="20.3">2</text>
<text x="240.2" y="22.9">3</text>
<text x="240.2" y="25.4">4</text>
<text x="10.4" y="35.9">A</text>
<text x="285.4" y="35.9">A</text>
<text x="195.1" y="38.1">1</text>
<text x="195.1" y="40.6">2</text>
<text x="250.5" y="40.6">63</text>
<text x="250.5" y="38.1">64</text>
<text x="195.1" y="43.2">3</text>
<text x="195.1" y="45.7">4</text>
<text x="250.5" y="45.7">61</text>
<text x="250.5" y="43.2">62</text>
<text x="195.1" y="48.3">5</text>
<text x="195.1" y="50.8">6</text>
<text x="195.1" y="53.3">7</text>
<text x="250.5" y="48.3">60</text>
<text x="250.5" y="53.3">58</text>
<text x="250.5" y="50.8">59</text>
<text x="71.3" y="59.7">1</text>
<text x="94.1" y="59.7">1</text>
<text x="117" y="59.7">1</text>
<text x="139.9" y="59.7">1</text>
<text x="195.1" y="55.9">8</text>
<text x="195.1" y="58.4">9</text>
<text x="250.5" y="58.4">56</text>
<text x="250.5" y="55.9">57</text>
<text x="71.3" y="62.2">2</text>
<text x="71.3" y="64.8">3</text>
<text x="94.1" y="62.2">2</text>
<text x="94.1" y="64.8">3</text>
<text x="117" y="62.2">2</text>
<text x="117" y="64.8">3</text>
<text x="139.9" y="62.2">2</text>
<text x="139.9" y="64.8">3</text>
<text x="194.6" y="61">10</text>
<text x="194.6" y="63.5">11</text>
<text x="250.5" y="63.5">54</text>
<text x="250.5" y="61">55</text>
<text x="194.6" y="66">12</text>
<text x="194.6" y="68.6">13</text>
<text x="194.6" y="71.1">14</text>
<text x="250.5" y="71.1">51</text>
<text x="250.5" y="68.6">52</text>
<text x="250.5" y="66">53</text>
<text x="71.3" y="73.7">1</text>
<text x="71.3" y="76.2">2</text>
<text x="94.1" y="73.7">1</text>
<text x="94.1" y="76.2">2</text>
<text x="117" y="73.7">1</text>
<text x="117" y="76.2">2</text>
<text x="139.9" y="73.7">1</text>
<text x="139.9" y="76.2">2</text>
<text x="194.6" y="73.7">15</text>
<text x="194.6" y="76.2">16</text>
<text x="250.5" y="73.7">50</text>
<text x="250.5" y="76.2">49</text>
<text x="71.3" y="78.7">3</text>
<text x="94.1" y="78.7">3</text>
<text x="117" y="78.7">3</text>
<text x="139.9" y="78.7">3</text>
<text x="194.6" y="81.3">17</text>
<text x="194.6" y="83.8">18</text>
<text x="250.5" y="83.8">47</text>
<text x="250.5" y="81.3">48</text>
<text x="10.4" y="85.9">B</text>
<text x="194.6" y="88.9">20</text>
<text x="194.6" y="86.4">19</text>
<text x="250.5" y="88.9">45</text>
<text x="250.5" y="86.4">46</text>
<text x="285.4" y="85.9">B</text>
<text x="194.6" y="91.4">21</text>
<text x="194.6" y="94">22</text>
<text x="250.5" y="94">43</text>
<text x="250.5" y="91.4">44</text>
<text x="194.6" y="96.5">23</text>
<text x="194.6" y="99.1">24</text>
<text x="194.6" y="101.6">25</text>
<text x="250.5" y="101.6">40</text>
<text x="250.5" y="99.1">41</text>
<text x="250.5" y="96.5">42</text>
<text x="194.6" y="104.1">26</text>
<text x="194.6" y="106.7">27</text>
<text x="250.5" y="106.7">38</text>
<text x="250.5" y="104.1">39</text>
<text x="194.6" y="109.2">28</text>
<text x="194.6" y="111.8">29</text>
<text x="250.5" y="111.8">36</text>
<text x="250.5" y="109.2">37</text>
<text x="194.6" y="114.3">30</text>
<text x="194.6" y="116.8">31</text>
<text x="194.6" y="119.4">32</text>
<text x="250.5" y="119.4">33</text>
<text x="250.5" y="116.8">34</text>
<text x="250.5" y="114.3">35</text>
<text x="32.8" y="131.3">1</text>
<text x="39.6" y="126.5" transform="rotate(-90 39.6 126.5)">3</text>
<text x="69.7" y="131.3">1</text>
<text x="76.5" y="126.5" transform="rotate(-90 76.5 126.5)">3</text>
<text x="105.2" y="131.3">1</text>
<text x="112" y="126.5" transform="rotate(-90 112 126.5)">3</text>
<text x="142.1" y="131.3">1</text>
<text x="148.8" y="126.5" transform="rotate(-90 148.8 126.5)">3</text>
<text x="10.4" y="135.9">C</text>
<text x="39.6" y="134.1" transform="rotate(-90 39.6 134.1)">2</text>
<text x="76.5" y="134.1" transform="rotate(-90 76.5 134.1)">2</text>
<text x="112" y="134.1" transform="rotate(-90 112 134.1)">2</text>
<text x="148.8" y="134.1" transform="rotate(-90 148.8 134.1)">2</text>
<text x="285.4" y="135.9">C</text>
<text x="39.6" y="170.9" transform="rotate(-90 39.6 170.9)">3</text>
<text x="76.5" y="170.9" transform="rotate(-90 76.5 170.9)">3</text>
<text x="112" y="170.9" transform="rotate(-90 112 170.9)">3</text>
<text x="148.8" y="170.9" transform="rotate(-90 148.8 170.9)">3</text>
<text x="32.8" y="175.8">1</text>
<text x="39.6" y="178.5" transform="rotate(-90 39.6 178.5)">2</text>
<text x="69.7" y="175.8">1</text>
<text x="76.5" y="178.5" transform="rotate(-90 76.5 178.5)">2</text>
<text x="105.2" y="175.8">1</text>
<text x="112" y="178.5" transform="rotate(-90 112 178.5)">2</text>
<text x="142.1" y="175.8">1</text>
<text x="148.8" y="178.5" transform="rotate(-90 148.8 178.5)">2</text>
<text x="10.4" y="185.9">D</text>
<text x="285.4" y="185.9">D</text>
<text x="35" y="199.9">1</text>
<text x="85" y="199.9">2</text>
<text x="135" y="199.9">3</text>
<text x="185" y="199.9">4</text>
<text x="235" y="199.9">5</text>
<text x="285" y="199.9">6</text>
</g>
<g font-size="1.8" fill="#008484">
<text x="74.6" y="15">+5V</text>
<text x="84.4" y="14.9">GND</text>
<text x="242.8" y="16">P1</text>
<text x="16.2" y="18.8">+5V</text>
<text x="29.4" y="19.9">U1</text>
<text x="31.5" y="21.1">XC6206P332MR</text>
<text x="71.2" y="23.3">PWR_FLAG PWR_FLAG</text>
<text x="115.3" y="23.5" transform="rotate(-90 115.3 23.5)">10K</text>
<text x="116.8" y="22.4" transform="rotate(-90 116.8 22.4)">R1</text>
<text x="125" y="21.3" transform="rotate(-90 125 21.3)">GND</text>
<text x="148" y="23.8" transform="rotate(-90 148 23.8)">GND</text>
<text x="157.4" y="21.4" transform="rotate(-90 157.4 21.4)">20pF</text>
<text x="161.2" y="19.4" transform="rotate(-90 161.2 19.4)">C1</text>
<text x="168.4" y="22.9" transform="rotate(-90 168.4 22.9)">Y1</text>
<text x="169.4" y="21.5">1M</text>
<text x="169.6" y="23.1">R2</text>
<text x="226.8" y="22.5" transform="rotate(-90 226.8 22.5)">GND</text>
<text x="232" y="19.6" transform="rotate(-90 232 19.6)">+5V</text>
<text x="18.2" y="28.2">C3</text>
<text x="24.5" y="28.2">C4</text>
<text x="52.5" y="28.2">C5</text>
<text x="58.8" y="28.2">C6</text>
<text x="115.3" y="29.9" transform="rotate(-90 115.3 29.9)">10K</text>
<text x="116.8" y="28.8" transform="rotate(-90 116.8 28.8)">R3</text>
<text x="161.2" y="29.5" transform="rotate(-90 161.2 29.5)">C2</text>
<text x="163.3" y="24.1" transform="rotate(-90 163.3 24.1)">8MHz</text>
<text x="246.9" y="27.5" transform="rotate(-90 246.9 27.5)">CONN_01X04</text>
<text x="18.4" y="32">106</text>
<text x="24.7" y="32">104</text>
<text x="52.7" y="32">104</text>
<text x="59" y="32">106</text>
<text x="157.4" y="31.6" transform="rotate(-90 157.4 31.6)">20pF</text>
<text x="199.1" y="39">VBAT</text>
<text x="199.1" y="41.5">PC13-TAMPER-RCT</text>
<text x="242.2" y="39">VDD_3</text>
<text x="242.4" y="41.5">VSS_3</text>
<text x="268" y="40.5" transform="rotate(-90 268 40.5)">C7</text>
<text x="271.8" y="40.3" transform="rotate(-90 271.8 40.3)">104</text>
<text x="36.1" y="42.7">GND</text>
<text x="199.1" y="44.1">PC14/OSC32</text>
<text x="199.1" y="46.6">PC15/OSC32</text>
<text x="235.4" y="46.6">PB8/TIM4_CH3</text>
<text x="235.4" y="44.1">PB9/TIM4_CH4</text>
<text x="281.2" y="45.4" transform="rotate(-90 281.2 45.4)">GND</text>
<text x="199.1" y="49.1">PD0/OSCIN</text>
<text x="199.1" y="51.7">PD1/OSCOUT</text>
<text x="226.5" y="51.7">PB7/I2C1_SDA/TIM4_CH2</text>
<text x="241.8" y="49.1">BOOT0</text>
<text x="73.9" y="58">P2</text>
<text x="96.7" y="58">P3</text>
<text x="119.6" y="58">P4</text>
<text x="142.4" y="58">P5</text>
<text x="199.1" y="54.2">NRST</text>
<text x="199.1" y="56.8">PC0/ADC10</text>
<text x="199.1" y="59.3">PC1/ADC11</text>
<text x="227.7" y="54.2">PB6/I2C_SCL/TIM4_CH1</text>
<text x="237.1" y="59.3">PB4/JNTRST</text>
<text x="244.5" y="56.8">PB5</text>
<text x="30.1" y="62.5">R8</text>
<text x="30.2" y="64.1">10K</text>
<text x="66.8" y="64.4" transform="rotate(-90 66.8 64.4)">GND</text>
<text x="89.6" y="64.4" transform="rotate(-90 89.6 64.4)">GND</text>
<text x="112.5" y="64.4" transform="rotate(-90 112.5 64.4)">GND</text>
<text x="135.3" y="64.4" transform="rotate(-90 135.3 64.4)">GND</text>
<text x="167.1" y="65.7" transform="rotate(-90 167.1 65.7)">GND</text>
<text x="176.6" y="65.9" transform="rotate(-90 176.6 65.9)">C8</text>
<text x="180.4" y="65.7" transform="rotate(-90 180.4 65.7)">104</text>
<text x="199.1" y="61.8">PC2/ADC12</text>
<text x="199.1" y="64.4">PC3/ADC13</text>
<text x="239.2" y="61.8">PB3/JTDO</text>
<text x="244.5" y="64.4">PD2</text>
<text x="29.6" y="71.4">C9</text>
<text x="65.7" y="69.1" transform="rotate(-90 65.7 69.1)">100</text>
<text x="67.3" y="68.1" transform="rotate(-90 67.3 68.1)">R4</text>
<text x="73.9" y="71.9">P6</text>
<text x="78" y="68.1" transform="rotate(-90 78 68.1)">CONN_01X03</text>
<text x="88.6" y="69.1" transform="rotate(-90 88.6 69.1)">100</text>
<text x="90.1" y="68.1" transform="rotate(-90 90.1 68.1)">R5</text>
<text x="96.7" y="71.9">P7</text>
<text x="100.9" y="68.1" transform="rotate(-90 100.9 68.1)">CONN_01X03</text>
<text x="111.5" y="69.1" transform="rotate(-90 111.5 69.1)">100</text>
<text x="113" y="68.1" transform="rotate(-90 113 68.1)">R6</text>
<text x="119.6" y="71.9">P8</text>
<text x="123.7" y="68.1" transform="rotate(-90 123.7 68.1)">CONN_01X03</text>
<text x="134.3" y="69.1" transform="rotate(-90 134.3 69.1)">100</text>
<text x="135.8" y="68.1" transform="rotate(-90 135.8 68.1)">R7</text>
<text x="142.4" y="71.9">P9</text>
<text x="146.6" y="68.1" transform="rotate(-90 146.6 68.1)">CONN_01X03</text>
<text x="199.1" y="66.9">VSSA</text>
<text x="199.1" y="69.5">VDDA</text>
<text x="243.5" y="69.5">PC11</text>
<text x="243.5" y="66.9">PC12</text>
<text x="29.8" y="75.2">104</text>
<text x="199.1" y="72">PA0/WKUP/ADC0</text>
<text x="199.1" y="74.5">PA1/ADC1</text>
<text x="199.1" y="77.1">PA2/USART2_TX/ADC2</text>
<text x="231.4" y="77.1">PA14/JTCK/SWCLK</text>
<text x="239.2" y="74.5">PA15/JTDI</text>
<text x="243.5" y="72">PC10</text>
<text x="27.3" y="82.1">GND</text>
<text x="65.7" y="83.1" transform="rotate(-90 65.7 83.1)">100</text>
<text x="66.8" y="78.4" transform="rotate(-90 66.8 78.4)">GND</text>
<text x="67.3" y="82.1" transform="rotate(-90 67.3 82.1)">R9</text>
<text x="78" y="82.1" transform="rotate(-90 78 82.1)">CONN_01X03</text>
<text x="88.6" y="83.1" transform="rotate(-90 88.6 83.1)">100</text>
<text x="89.6" y="78.4" transform="rotate(-90 89.6 78.4)">GND</text>
<text x="90.1" y="83.2" transform="rotate(-90 90.1 83.2)">R10</text>
<text x="100.9" y="82.1" transform="rotate(-90 100.9 82.1)">CONN_01X03</text>
<text x="111.5" y="83.1" transform="rotate(-90 111.5 83.1)">100</text>
<text x="112.5" y="78.4" transform="rotate(-90 112.5 78.4)">GND</text>
<text x="113" y="83.2" transform="rotate(-90 113 83.2)">R11</text>
<text x="123.7" y="82.1" transform="rotate(-90 123.7 82.1)">CONN_01X03</text>
<text x="134.3" y="83.1" transform="rotate(-90 134.3 83.1)">100</text>
<text x="135.3" y="78.4" transform="rotate(-90 135.3 78.4)">GND</text>
<text x="135.8" y="83.2" transform="rotate(-90 135.8 83.2)">R12</text>
<text x="146.6" y="82.1" transform="rotate(-90 146.6 82.1)">CONN_01X03</text>
<text x="167.1" y="83.5" transform="rotate(-90 167.1 83.5)">GND</text>
<text x="176.6" y="83.6" transform="rotate(-90 176.6 83.6)">C10</text>
<text x="180.4" y="83.5" transform="rotate(-90 180.4 83.5)">104</text>
<text x="199.1" y="82.2">PA3/USART2_RX/ADC3</text>
<text x="242.2" y="82.2">VDD_2</text>
<text x="268" y="83.6" transform="rotate(-90 268 83.6)">C11</text>
<text x="271.8" y="83.5" transform="rotate(-90 271.8 83.5)">104</text>
<text x="199.1" y="89.8">PA4/SPI1_NSS</text>
<text x="199.1" y="84.7">VSS_4</text>
<text x="199.1" y="87.2">VDD_4</text>
<text x="231.3" y="87.2">PA13_JTMS/SWDIO</text>
<text x="236.8" y="89.8">PA12/USBDP</text>
<text x="242.4" y="84.7">VSS_2</text>
<text x="281.2" y="88.6" transform="rotate(-90 281.2 88.6)">GND</text>
<text x="199.1" y="92.3">PA5/SPI1_SCK</text>
<text x="199.1" y="94.9">PA6/SPI1_MISO/TIM3_CH1</text>
<text x="232.5" y="94.9">PA10/USART1_RX</text>
<text x="236.5" y="92.3">PA11/USBDM</text>
<text x="199.1" y="97.4">PA7/SPI1_MOSI/TIM3_CH2</text>
<text x="199.1" y="99.9">PC4/ADC14</text>
<text x="233.3" y="99.9">PA8/USART1_CK</text>
<text x="233.7" y="97.4">PA9/USART1_TX</text>
<text x="199.1" y="102.5">PC5/ADC15</text>
<text x="199.1" y="105">PB0/ADC8/TIM3_CH3</text>
<text x="199.1" y="107.6">PB1/ADC9/TIM3_CH4</text>
<text x="244.5" y="102.5">PC9</text>
<text x="244.5" y="107.6">PC7</text>
<text x="244.5" y="105">PC8</text>
<text x="41.9" y="113" transform="rotate(-90 41.9 113)">104</text>
<text x="45.7" y="113.2" transform="rotate(-90 45.7 113.2)">C12</text>
<text x="78.7" y="113" transform="rotate(-90 78.7 113)">104</text>
<text x="82.5" y="113.2" transform="rotate(-90 82.5 113.2)">C13</text>
<text x="114.2" y="113" transform="rotate(-90 114.2 113)">104</text>
<text x="118.1" y="113.2" transform="rotate(-90 118.1 113.2)">C14</text>
<text x="151.1" y="113" transform="rotate(-90 151.1 113)">104</text>
<text x="154.9" y="113.2" transform="rotate(-90 154.9 113.2)">C15</text>
<text x="199.1" y="110.1">PB2/BOOT1</text>
<text x="199.1" y="112.6">PB10/USART3_TX</text>
<text x="233.7" y="112.6">PB15/SPI2_MOSI</text>
<text x="244.5" y="110.1">PC6</text>
<text x="35.5" y="115.7" transform="rotate(-90 35.5 115.7)">D1</text>
<text x="41.2" y="119" transform="rotate(-90 41.2 119)">IrDA</text>
<text x="46.3" y="116.4">GND</text>
<text x="72.3" y="115.7" transform="rotate(-90 72.3 115.7)">D2</text>
<text x="78" y="119" transform="rotate(-90 78 119)">IrDA</text>
<text x="83.1" y="116.4">GND</text>
<text x="107.9" y="115.7" transform="rotate(-90 107.9 115.7)">D3</text>
<text x="113.6" y="119" transform="rotate(-90 113.6 119)">IrDA</text>
<text x="118.7" y="116.4">GND</text>
<text x="144.7" y="115.7" transform="rotate(-90 144.7 115.7)">D4</text>
<text x="150.4" y="119" transform="rotate(-90 150.4 119)">IrDA</text>
<text x="155.5" y="116.4">GND</text>
<text x="167.1" y="116.5" transform="rotate(-90 167.1 116.5)">GND</text>
<text x="176.6" y="116.6" transform="rotate(-90 176.6 116.6)">C16</text>
<text x="180.4" y="116.5" transform="rotate(-90 180.4 116.5)">104</text>
<text x="199.1" y="115.2">PB11/USART3_RX</text>
<text x="199.1" y="117.7">VSS_1</text>
<text x="233.7" y="115.2">PB14/SPI2_MISO</text>
<text x="234.4" y="117.7">PB13/SPI2_SCK</text>
<text x="39" y="122.5">5R</text>
<text x="39.1" y="120.9">R13</text>
<text x="75.8" y="122.5">5R</text>
<text x="75.9" y="120.9">R14</text>
<text x="111.4" y="122.5">5R</text>
<text x="111.5" y="120.9">R15</text>
<text x="148.2" y="122.5">5R</text>
<text x="148.3" y="120.9">R16</text>
<text x="199.1" y="120.3">VDD_1</text>
<text x="234.5" y="120.3">PB12/SPI2_NSS</text>
<text x="40" y="131.6">Q_NPN_BEC</text>
<text x="40.7" y="129.1">Q1</text>
<text x="76.8" y="131.6">Q_NPN_BEC</text>
<text x="77.6" y="129.1">Q2</text>
<text x="112.3" y="131.6">Q_NPN_BEC</text>
<text x="113.1" y="129.1">Q3</text>
<text x="149.2" y="131.6">Q_NPN_BEC</text>
<text x="150" y="129.1">Q4</text>
<text x="26.4" y="132.9" transform="rotate(-90 26.4 132.9)">1K</text>
<text x="27.9" y="134" transform="rotate(-90 27.9 134)">R17</text>
<text x="63.2" y="132.9" transform="rotate(-90 63.2 132.9)">1K</text>
<text x="64.7" y="134" transform="rotate(-90 64.7 134)">R18</text>
<text x="98.8" y="132.9" transform="rotate(-90 98.8 132.9)">1K</text>
<text x="100.3" y="134" transform="rotate(-90 100.3 134)">R19</text>
<text x="135.6" y="132.9" transform="rotate(-90 135.6 132.9)">1K</text>
<text x="137.1" y="134" transform="rotate(-90 137.1 134)">R20</text>
<text x="36.1" y="140.5">GND</text>
<text x="73" y="140.5">GND</text>
<text x="108.5" y="140.5">GND</text>
<text x="145.4" y="140.5">GND</text>
<text x="35.5" y="160.1" transform="rotate(-90 35.5 160.1)">D5</text>
<text x="41.9" y="157.5" transform="rotate(-90 41.9 157.5)">104</text>
<text x="45.7" y="157.7" transform="rotate(-90 45.7 157.7)">C17</text>
<text x="46.3" y="160.8">GND</text>
<text x="72.3" y="160.1" transform="rotate(-90 72.3 160.1)">D6</text>
<text x="78.7" y="157.5" transform="rotate(-90 78.7 157.5)">104</text>
<text x="82.5" y="157.7" transform="rotate(-90 82.5 157.7)">C18</text>
<text x="83.1" y="160.8">GND</text>
<text x="107.9" y="160.1" transform="rotate(-90 107.9 160.1)">D7</text>
<text x="114.2" y="157.5" transform="rotate(-90 114.2 157.5)">104</text>
<text x="118.1" y="157.7" transform="rotate(-90 118.1 157.7)">C19</text>
<text x="118.7" y="160.8">GND</text>
<text x="144.7" y="160.1" transform="rotate(-90 144.7 160.1)">D8</text>
<text x="151.1" y="157.5" transform="rotate(-90 151.1 157.5)">104</text>
<text x="154.9" y="157.7" transform="rotate(-90 154.9 157.7)">C20</text>
<text x="155.5" y="160.8">GND</text>
<text x="39" y="166.9">5R</text>
<text x="39.1" y="165.4">R21</text>
<text x="41.2" y="163.4" transform="rotate(-90 41.2 163.4)">IrDA</text>
<text x="75.8" y="166.9">5R</text>
<text x="75.9" y="165.4">R22</text>
<text x="78" y="163.4" transform="rotate(-90 78 163.4)">IrDA</text>
<text x="111.4" y="166.9">5R</text>
<text x="111.5" y="165.4">R23</text>
<text x="113.6" y="163.4" transform="rotate(-90 113.6 163.4)">IrDA</text>
<text x="148.2" y="166.9">5R</text>
<text x="148.3" y="165.4">R24</text>
<text x="150.4" y="163.4" transform="rotate(-90 150.4 163.4)">IrDA</text>
<text x="40.7" y="173.5">Q5</text>
<text x="77.6" y="173.5">Q6</text>
<text x="113.1" y="173.5">Q7</text>
<text x="150" y="173.5">Q8</text>
<text x="26.4" y="177.4" transform="rotate(-90 26.4 177.4)">1K</text>
<text x="27.9" y="178.5" transform="rotate(-90 27.9 178.5)">R25</text>
<text x="40" y="176.1">Q_NPN_BEC</text>
<text x="63.2" y="177.4" transform="rotate(-90 63.2 177.4)">1K</text>
<text x="64.7" y="178.5" transform="rotate(-90 64.7 178.5)">R26</text>
<text x="76.8" y="176.1">Q_NPN_BEC</text>
<text x="98.8" y="177.4" transform="rotate(-90 98.8 177.4)">1K</text>
<text x="100.3" y="178.5" transform="rotate(-90 100.3 178.5)">R27</text>
<text x="112.3" y="176.1">Q_NPN_BEC</text>
<text x="135.6" y="177.4" transform="rotate(-90 135.6 177.4)">1K</text>
<text x="137.1" y="178.5" transform="rotate(-90 137.1 178.5)">R28</text>
<text x="149.2" y="176.1">Q_NPN_BEC</text>
<text x="36.1" y="185">GND</text>
<text x="73" y="185">GND</text>
<text x="108.5" y="185">GND</text>
<text x="145.4" y="185">GND</text>
</g>
<text font-size="1.8" fill="#840084" x="24.2" y="23.7">TO_SOT_Packages_SMD:SOT-23</text>
<g font-size="1.4" fill="#840000">
<text x="28.2" y="24.1">3</text>
<text x="47.2" y="24.1">2</text>
<text x="37.8" y="32.4" transform="rotate(-90 37.8 32.4)">1</text>
</g>
<g font-size="1.4" fill="#008484">
<text x="31.5" y="24.9">VIN</text>
<text x="38.6" y="29.7" transform="rotate(-90 38.6 29.7)">GND</text>
</g>
<text font-size="1.4" fill="#840084" x="40.8" y="24.9">VOUT</text>
</svg>
